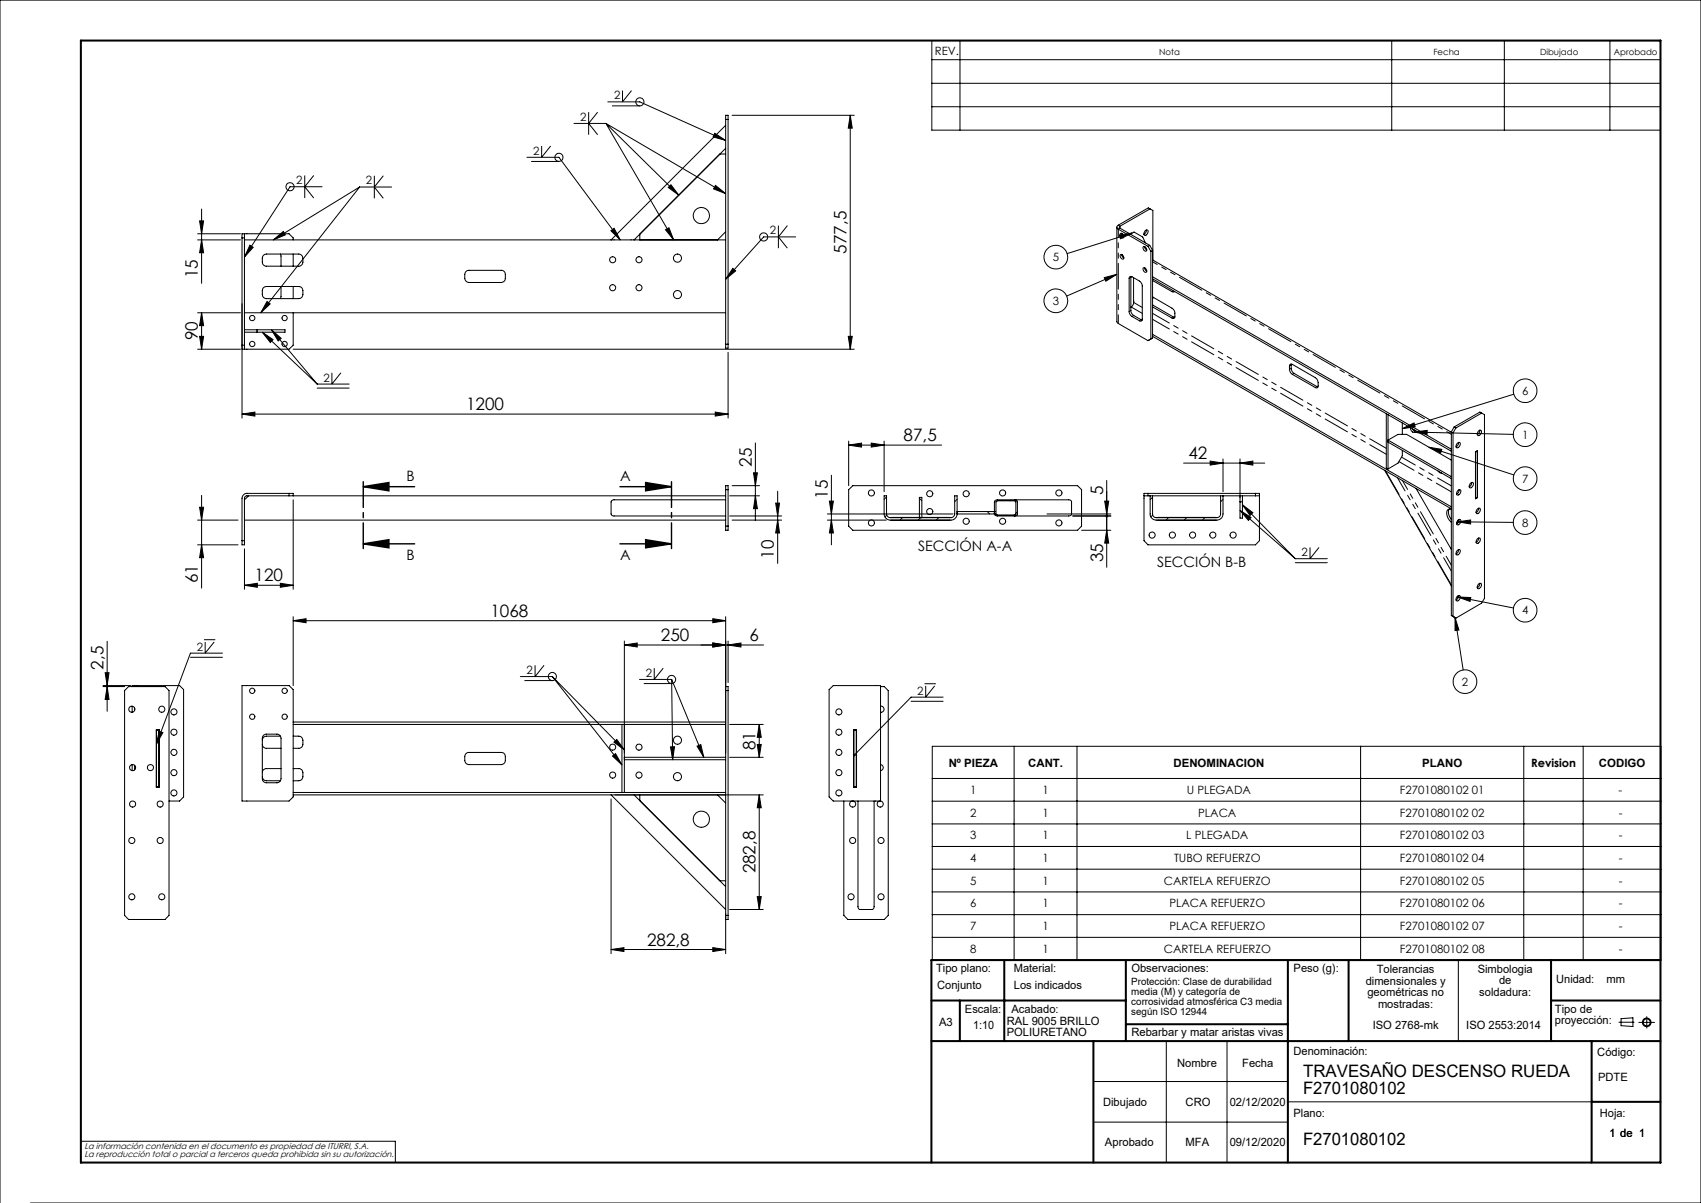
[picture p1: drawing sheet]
<svg xmlns="http://www.w3.org/2000/svg" width="420mm" height="297mm" viewBox="0 0 420 297" stroke-linecap="round" stroke-linejoin="round" font-family="sans-serif">
<g fill="none" stroke="#000" stroke-width=".25">
<path d="M230.1 10h179.9v22.1h-179.9zM230.1 14.7h179.9M237 10v22.1M343.6 10v22.1M371.4 10v22.1M397.5 10v22.1M130.1 38.8h7.9l15.1 20.4M131.2 39.9h6.8M133.7 36.1v2.7l2.3-2.7M141.7 30.5h7.9M145.3 27.7v5.6M147.6 27.7l-2.3 2.8 2.3 2.8"/>
<path d="M149.6 30.5l18 17.7M149.6 30.5l29.6 17.3M149.6 30.5l16.7 28.7M150.1 25.1h7.9l21.2 9.6M151.2 26.1h6.8M153.7 22.4v2.7l2.2-2.7M176.5 32.9l2.7 1.8-3.1-.9zM177.8 38h1.4M179.2 28.5h.6v57.5h-.6zM179.2 36.6l-22.6 22.6M179.2 30.9l-28.3 28.3M179.2 29.5h.6"/>
<path d="M180.8 28.5h30.1M209.9 28.5l.5 3.1h-1zM209.9 28.5v57.7M230.1 20.6h179.9M230.1 26.3h179.9M48.8 59.2h10.6M48.8 57.7h10.6M49.3 54.5h1l-.5 3.2zM49.8 51.6v18.4M49.8 59.2l.5 3.2h-1zM59.8 58.7h.6M60.4 57.7h11l1 1v.5"/>
<path d="M60.4 57.7v28.5M60.4 57.7h-.6v45.5M60.4 59.2h90.5M67.5 59.2l2.5-2.1 .4 .9zM75.2 43.3v5.6M77.5 43.3l-2.3 2.8 2.3 2.8M79.5 46.1h-7.9l-11.2 17.4M88.8 46.2h7.9M88.8 46.2l-24.4 31M88.8 46.2l-21.3 13M92.4 43.4v5.6M94.7 43.4l-2.3 2.8 2.3 2.8"/>
<path d="M150.8 57l.8-.6 1.5 2.8zM150.9 59.2h5.7M156.6 59.2h22.6M158 57.8v1.4M164.3 56.7l.9-.5 1.1 3zM165 46.3l.7-.7 1.9 2.6zM176.7 45.8l2.5 2-3-1.2zM179.2 57.2l-2 2M192.2 55.7v5.6M194.4 55.7l-2.2 2.8 2.2 2.8M196.5 58.5h-7.9l-9.4 10.4M275.8 56.1v23.4l7.7 4.6"/>
<path d="M276.4 58l3.1-.5-2.9 1.4zM276.6 57.6a.65 .65 0 0 1 .8 .4 .65 .65 0 0 1-.2 .8l-.3-.2a.74 .74 0 0 1-.3-1zM277 57.6l.2 .6 .3 .3M279.1 57.8l.9-.5 2.2 1.2 .6 1.5M279.5 57.5l-16 5.1M282.7 57.1a.46 .46 0 0 1 .7-.3 .46 .46 0 0 1 0 .8 .47 .47 0 0 1-.4 .5 .47 .47 0 0 1-.6-.3zM283.1 56.8l-.2 .7-.5 .4M284 51.6l-.5-.3-7.4 4.3a.52 .52 0 0 0-.3 .5 .52 .52 0 0 0 .3 .5l7.4 4.2M284 51.6l-7.6 4.4 .1 .3 7.4 4.3M284 51.6l.7 .4v12.2M48.8 77.2h10.6M49.8 77.2v9"/>
<path d="M49.8 77.2l.5 3.2h-1zM60.4 77.2h118.8M61.7 60.5l.8 .6-2.1 2.4zM65.1 63l.7-.3h8a1.09 1.09 0 0 1 1 1v1a1.02 1.02 0 0 1-1 1h-8a.96 .96 0 0 1-1-1v-1zM65.1 71l.7-.3h8a1.02 1.02 0 0 1 1 1v1a1.02 1.02 0 0 1-1 1h-8a.96 .96 0 0 1-1-1v-1zM65.9 74.4l.8 .6-2.3 2.2zM69.3 62.7l.1 3M69.4 70.7l-.1 3M72.4 77.2v8l-1 1h-11M72.4 62.7v3M72.4 70.7v3M115.2 66.9l.4-.2h8.2a.96 .96 0 0 1 1 1v1a1.02 1.02 0 0 1-1 1h-8a1.09 1.09 0 0 1-1-1v-1.2z"/>
<path d="M180.9 66.2l.7 .7-2.4 2zM272.7 68.5l3.1-.8-2.8 1.7zM275.8 67.7l-12.4 5.4M276.6 63a.66 .66 0 0 1 .8 .1 .66 .66 0 0 1 0 .9 .81 .81 0 0 1-.8-1zM277 62.9l.2 .5 .3 .3M277 62.9h.1M277.1 62.9h-.1M278.9 68.4l.6-.1 1.8 1.1 .6 .7 .1 8.7a.44 .44 0 0 1-.2 .4 .44 .44 0 0 1-.5 0l-2.1-1.3-.4-.6zM279.3 68.3v8.7l.6 .9 2.1 1.2M279.9 74.3a1.64 1.64 0 0 1-.7 1.5M279.9 68.6v5.8M282.3 66.1a.68 .68 0 0 1 .7 .4 .68 .68 0 0 1 0 .7l-.6-.2z"/>
<path d="M282.4 60.9l.5 .2a.5 .5 0 0 1 .3 .5 .5 .5 0 0 1-.4 .4l-.5-.5zM282.6 60.9l.2 .4 .3 .4M282.6 66.1l.2 .5 .3 .4M283.5 60.8l.7 1.3M283.9 60.6l-.4 .2M283.9 60.6l.7 1.2M284.2 62.1v21.6l.4-.3M284.6 73.3l4.8 2.8a1.38 1.38 0 0 1 .7 1.2v.8a.41 .41 0 0 1-.2 .5 .41 .41 0 0 1-.5-.1l-4.8-2.7M284.6 69.2l4.8 2.8 .4 .1 .2-.1M284.6 75.3l5.5 3.1M284.6 64.2l73.8 42.5M284.6 61.8l-.4 .3"/>
<path d="M284.6 61.8v21.6M284.6 68.8l73.8 42.6M284.6 68.3l73.8 42.6M284.7 73.4l-.1 .3M48.8 86.2h10.6M49.3 83h1l-.5 3.2zM59.8 86.2h.6M59.8 85.2h.6M60.4 81.4h10v.6h-10M63.5 81.4v.6M64.8 82l2.6 1.9-.7 .7zM64.8 82l13.5 12.8"/>
<path d="M67 81.4l2.4 2.1-.7 .7zM67 81.4l11.3 13.4M72.4 86.2h138.5M78.3 94.8h7.9M78.3 95.8h7.9M82 92v2.8l2.2-2.8M179.2 85h.6M179.8 87v16.2M209.4 83h1l-.5 3.2zM283.9 83.9l-.4 .2M284.6 83.4l-1.1 .7M284.6 83l73.8 42.6"/>
<path d="M284.6 82.5l73.8 42.6M318.6 89.9l.5 .1 5.7 3.2 .6 .9 .1 1.2a.42 .42 0 0 1-.2 .4 .42 .42 0 0 1-.5 0l-5.9-3.4-.3-.4-.2-.7v-.8zM318.8 89.9l.1 1.4 .5 .8 6 3.4M373.8 97.3l-27.5 8.5M59.8 102.2l3.1-.5v1zM59.8 102.2h120M176.6 101.7l3.2 .5-3.2 .5zM179.2 119.9h.6v11h-.6zM180.8 119.9h6.7M186.1 116.7h.9l-.5 3.2zM186.5 109.4v19.1M205.3 117.3v17.2"/>
<path d="M209.5 109.9l3.2-.5v1zM209.5 108.9v11M209.5 109.9h23M215.1 109.4l3.2 .5-3.2 .5zM218.3 108.9v12.5M273.3 118.6v21.4M292.2 114.3h20.1M298.8 113.8l3.2 .5-3.2 .5zM302 113.3v8.1M306.2 114.3l3.2-.5v1zM306.2 113.3v14.6h.6v-5.5M341.9 116.1l16.5 28.5"/>
<path d="M342.3 102.1v13.4l.4 .3M342.7 102.4v13.4M342.7 109.1l15.7 9.1M346.3 104.4v2.8M346.3 111.2v1.3l-1.1 1.8-2.5 1.5M346.3 105.8l2.8-1.4 .3 1zM348.3 105.6l.1 .6a.47 .47 0 0 0 .4 .5 .47 .47 0 0 0 .5-.3v-.2M348.8 105.9l.5 .6M349.2 106.7l3.2-.4v.9zM349.2 106.7l24.5 .5M352.8 110.4l3.2 .5-.3 1zM352.8 110.4l21 6.9"/>
<path d="M355.1 116.3l.4 .4 .5 .1M358.4 113.6l-11.1-6.4h-2.1l-2.5 1.5 15.7 9M358.4 106.6l.4 .3M358.4 106.6v45.3M358.8 106.9v45.3l-.4-.3M359.1 105.4l-.7 1.2M359.1 105.4l.4 .3M359.5 105.7l-.7 1.2M359.9 109.4a.42 .42 0 0 1 .6-.1 .42 .42 0 0 1 0 .6l-.1 .3a.46 .46 0 0 1-.7 .3 .46 .46 0 0 1-.1-.7zM360.2 109.2l-.3 .8-.4 .3M363.1 119.3a.42 .42 0 0 1 .6-.1 .42 .42 0 0 1 0 .6v.1a.47 .47 0 0 1-.4 .5 .47 .47 0 0 1-.5-.3zM363.4 119.1l-.2 .7-.4 .4"/>
<path d="M364.3 111.5l.5-.2v11.6l-.5 .3zM364.3 111.6h.1M364.7 111.3l.1 .1M364.8 111.4l-.5 .2M364.8 111.4v11.4M365 106.5a.47 .47 0 0 1 .7-.2 .47 .47 0 0 1 0 .7 .49 .49 0 0 1-.4 .5 .49 .49 0 0 1-.6-.3zM365.4 106.2l-.1 .6-.6 .5M365.8 102l.7 .4v45.3l-.7 1.2-6.3 3.7M365.8 102l-6.3 3.7M365.8 102l-.4-.3-6.3 3.7M48.8 128.4h10M48.8 134.5h10"/>
<path d="M49.3 125.2h1l-.5 3.2zM49.8 134.5l.5 3.2h-1zM49.8 122.3v22.9M59.8 133.5h.6M60.4 128.4h118.8M60.4 135.5v10M61.4 122.4l-1 1M71.4 121.8v.6M72.4 122.4v-.6h-11.4a1.25 1.25 0 0 0-1.2 1.2v11.5h.6v-11.5l.1-.3 .4-.3h118.3M72.4 123.4v22.1M179.2 123.4h-27.7l-.4 .2-.2 .3v3l.2 .3 .4 .2h27.7M179.2 129.9h.6"/>
<path d="M179.2 120.9h.6M180.2 127.4h12.8M180.2 122.4h7.3M180.8 128.4h12.2M186.5 122.4l.5 3.2h-.9zM191.5 124.2h1l-.5 3.2zM192 128.4l.5 3.2h-1zM192 121.3v17.8M204.3 128.4h14.5M204.3 126.9h31M204.8 123.7h1l-.5 3.2zM205.3 128.4l.5 3.2h-1z"/>
<path d="M209.5 120.9l1.1-1h55.5l1 1v9l-1 1h-55.5l-1.1-1zM218.3 122.4h.6v4.5a.97 .97 0 0 0 .9 .9h15a.97 .97 0 0 0 .9-.9v-4.5h.6v4.5a1.57 1.57 0 0 1-1.5 1.5h-15a1.57 1.57 0 0 1-1.5-1.5zM218.9 122.7l-.6 .6M218.9 127.2l-.4 .4M220.2 128.4h14.2M222.8 127.8l-.6 .6M227 127.5l.3 .3-.6 .6M227 123l.6 .6M227 127.8v-5h.6v5M227 127.7l-6.8 .1M227.6 127.7l6.8 .1M231.8 127.8l-.6 .6"/>
<path d="M236.3 123.3l-.6 .6M236.3 126.9h9.2M236.3 126.3h9.2M243.8 126.3l.6 .6M245.5 126.9h.1M245.5 126.3h.1M245.6 123.6l.6-.2h17.8l.6 .4v3.2l-.6 .4h-17.9l-.4-.2-.2-.3zM245.9 123.9l.4-.3 4.4 .1 .1 .1v3.2l-.2 .1h-4.6zM246 127l-.2 .3M249.7 123.4l-.3 .2M250.4 127.1l-.2 .3M250.5 123.4a.63 .63 0 0 1 .7 .5v3.1l-.3 .3-.4 .1"/>
<path d="M251.2 126.3l-.4 .4M258.5 126.9h15.8M267.1 130.9h7.2M272.8 123.7h1l-.5 3.2zM273.3 130.9l.5 3.2h-1zM274.3 127.4h-9.4M282.5 122.4v11.1l1 1h26.5l1-1v-11.1M282.5 122.4h28.5M282.5 122.4v-.6h28.5v.6M283.5 121.8v.6M284 122.4v4.5a1.49 1.49 0 0 0 1.5 1.5h15a1.56 1.56 0 0 0 1.5-1.5v-4.5M284.6 122.4v4.5a.9 .9 0 0 0 .9 .9h15a.97 .97 0 0 0 .9-.9v-4.5"/>
<path d="M284.6 122.8l-.6 .6M284.6 127.2l-.4 .4M285.9 128.4h14.2M285.9 127.8h14.2M288.5 127.8l-.6 .6M293 127.8l-.6 .6M297.5 127.8l-.6 .6M302 123.3l-.6 .6M306.2 123.9h.6M306.2 126l2.7 1.7-.6 .8zM306.2 126l13.6 11.9M306.8 124.6l2.6 2-.8 .6z"/>
<path d="M306.8 124.6l13 13.3M310 121.8v.6M319.8 137.9h7.9M319.8 138.9h7.9M323.5 135.1v2.8l2.2-2.8M349.6 120.6l8.8 15M357.9 125.7a2.3 2.3 0 0 0 .5 2.5M358.4 125.7a.92 .92 0 0 0-1.1 .3 .92 .92 0 0 0 0 1.1l.2 .7 .9 1.1M359.8 129l-.1 .1M359.9 135.9a.41 .41 0 0 1 .6-.2 .41 .41 0 0 1 0 .6l-.1 .4a.47 .47 0 0 1-.7 .3 .47 .47 0 0 1-.1-.8zM359.9 128.5a.46 .46 0 0 1 .7-.2 .46 .46 0 0 1 0 .8 .47 .47 0 0 1-.4 .5 .47 .47 0 0 1-.5-.3zM359.9 128.8l3.2-.4v1z"/>
<path d="M359.9 128.8l13.8 .2M360 121.1a.42 .42 0 0 1 .6-.1 .42 .42 0 0 1 0 .6l-.1 .3a.46 .46 0 0 1-.7 .3 .46 .46 0 0 1-.1-.7zM360 128.4l-.3 .8M360.2 135.7l-.3 .7-.4 .4M360.3 120.9l-.2 .7-.4 .4M360.3 128.3l-.2 .7-.4 .3M364.3 123h.1M364.7 125.8a.47 .47 0 0 1 .7-.3 .47 .47 0 0 1 0 .8l-.1 .1a.49 .49 0 0 1-.8 .3 .49 .49 0 0 1 .1-.8zM364.7 122.8l.1 .1M364.8 122.8l-.5 .2M364.8 133a.46 .46 0 0 1 .7 0 .46 .46 0 0 1-.1 .7l-.1 .1a.46 .46 0 0 1-.7 .3 .46 .46 0 0 1 0-.7zM365.1 125.5l-.2 .7-.4 .3"/>
<path d="M365.1 132.8l-.2 .8-.4 .3M26.5 158.3v17.3M50.4 157.9h2.8M50.7 158.5v2.8l2.2-2.8M60.4 144.5l3.1-.5v1zM60.4 144.5h12M69.2 144l3.2 .5-3.2 .5zM72.4 153.2l3.2-.5v1zM72.4 152.3v17M72.4 153.2h106.8M154.2 159.2l3.1-.5v1zM154.2 158.3v37.3"/>
<path d="M176 158.7l3.2 .5-3.2 .5zM176 152.7l3.2 .5-3.2 .5zM179.2 152.3v83.1M179.8 159.2l3.2-.5v1zM179.8 158.3v10.2M188.5 159.2h-34.3M358.4 151.9l1.1 .7M359.1 152.4l.4 .2M359.3 152.5l.9 3-.9 .2zM359.3 152.5l2 12.9M359.8 147.2l.2 .4M359.9 147.2a.44 .44 0 0 1 .6 0 .44 .44 0 0 1-.1 .6 .47 .47 0 0 1-.3 .6 .47 .47 0 0 1-.6-.4z"/>
<path d="M359.9 147.4l3.2 .1-.1 1zM359.9 147.4l13.8 2.7M360.2 147l-.3 .7-.4 .4M365.1 144.2a.46 .46 0 0 1 .7-.1 .46 .46 0 0 1-.1 .7l-.1 .2a.45 .45 0 0 1-.7 .3 .45 .45 0 0 1-.1-.7zM365.4 144l-.1 .6-.6 .5M25.4 169.5h5.4M25.4 169.3h6.8M26 166.1h.9l-.4 3.2zM26.5 169.5l.4 3.2h-.9zM30.8 170.5l1-1h8.9l1 1v55.5l-1 1h-8.9l-1-1zM32.6 174.4v1.5M33.2 169.3h11.1l1 .9v26.5l-1 1.1h-2.6"/>
<path d="M33.2 169.3h-.6v.2M33.2 169.3v.2M33.2 174.8v.6M47 162.3h7.9M54.9 161.3h-7.9l-8.4 22.4M59.8 169.3h11.6l1 .9v26.5l-1 1.1h-11.6zM72.4 178.9h106.8M72.4 178.3h106.8M128.5 167h7.9M129.6 168h6.8M132.1 164.2v2.8l2.2-2.8M136.4 167l17.2 21.8"/>
<path d="M136.4 167l17.8 18.1M153.6 178.9v16.7M157.9 167.7h7.9M159 168.8h6.8M161.5 165v2.7l2.3-2.7M165.8 167.7l.3 19.9M165.8 167.7l8 19.3M179.2 169.5h.6v57.5h-.6M179.2 170.5h.6M180.2 178.9h8.3M187.5 178.9v8.1M187.5 178.9l.5 3.1h-1z"/>
<path d="M204.7 170.2l1-.9h11.7v28.5h-11.7l-1-1.1zM217.4 174.4a.75 .75 0 0 1 .9 .7 .75 .75 0 0 1-.9 .8M217.4 169.5h.9l1 1v55.5l-1 1h-9l-.9-1v-28.2M225 173.1h7.9M228.3 168.8h2.8M228.6 169.3v2.8l2.2-2.8M232.9 172.1h-7.9l-14 14.3M32.6 188.8v1.4M33.2 188.9v1.2M38.6 187h.1M38.6 187.6h.1M38.6 180.2h.7v14.1h-.7z"/>
<path d="M38.6 180.3h.1M38.6 194.2h.6M38.6 180.3h.6M38.6 194.2h.1M38.6 180.2v14.1M39.2 180.2v14.1M39.3 180.5l.9 .4-1.6 2.8zM64.8 191.8a.96 .96 0 0 0 1 1h3.5M64.8 183.8a.96 .96 0 0 0 1 .9h3.6M65.1 181.5l.5-.2h2.8a1.02 1.02 0 0 1 1 .9v10.1a1.02 1.02 0 0 1-1 .9h-2.6a.96 .96 0 0 1-1-.9v-10.1zM69.3 181.7h-3.5a.96 .96 0 0 0-1 1M69.4 189.8h-3.6a.96 .96 0 0 0-1 .9"/>
<path d="M72.4 189.8h1.4a1.02 1.02 0 0 1 1 .9v1.1a1.02 1.02 0 0 1-1 1h-1.4M72.4 181.7h1.4a1.02 1.02 0 0 1 1 1v1.1a1.02 1.02 0 0 1-1 .9h-1.4M72.4 196.2h116.1M72.4 195.6h106.8M114.9 186.2l.7-.4h8.2a.96 .96 0 0 1 1 1v.9a1.02 1.02 0 0 1-1 1.1h-8a1.09 1.09 0 0 1-1-1.1zM150.9 196.2l28.3 28.3M150.9 197.2v38.2M151.2 186.7l.8-.6 1.6 2.7zM151.6 183.2l.7-.6 1.9 2.5zM154.2 187h25M154.2 187.6h25M156.6 196.2l22.6 22.7"/>
<path d="M158 196.2v1.5l19.8 19.7h1.4M165.6 184.4h.9l-.4 3.2zM172.1 184.2l.9-.4 .8 3.2zM177.2 196.2l2 2.1M180.2 187h8.3M187 183.8h1l-.5 3.2zM187.5 196.2v28.3M187.5 196.2l.5 3.2h-1zM210.8 180.2h.7v14.1h-.7zM210.8 194.2h.6M210.8 180.3h.6M211.4 194.2h.1"/>
<path d="M211.4 180.2v14.1M211.5 180.3h-.1M211.8 197.8v26.1l.5 .6h3a.63 .63 0 0 0 .5-.7v-26M217.4 188.8a.74 .74 0 0 1 .7 .7 .74 .74 0 0 1-.7 .7M230.2 184.3h179.9v52.7h-179.9zM230.2 192.2h179.9M230.2 197.8h179.9M250.4 184.3v52.7M265.9 184.3v52.7M336 184.3v52.7M376.2 184.3v52.7M390.9 184.3v52.7"/>
<path d="M230.2 203.4h179.9M230.2 209h179.9M230.2 214.6h179.9M150.9 234.4l3.2-.4v.9zM150.9 234.4h28.3M176 234l3.2 .4-3.2 .5zM179.2 226h.6M180.2 224.5h8.3M187 221.4h1l-.5 3.1zM230.2 220.2h179.9M230.2 225.8h179.9M230.2 231.4h179.9"/>
<path d="M360.1 237v20M288 257v30M303 257v30M399.7 252.4h3.8M400.3 251.5l2.9-.2v2.1l-2.9-.2zM404.6 252.4h4M406.6 251v2.8M270 267h48M270 277h48M318 272h75M0 297v-297h420v297h-412.5M20 281.8h77.6v5.2"/>
<circle cx="138" cy="38.8" r="1.01"/>
<circle cx="158" cy="25.2" r="1.01"/>
<circle cx="71.6" cy="46.1" r="1.01"/>
<circle cx="173.2" cy="53.2" r="2"/>
<circle cx="188.5" cy="58.5" r="1"/>
<circle cx="62.3" cy="78.5" r=".64"/>
<circle cx="70.3" cy="78.5" r=".64"/>
<circle cx="151.3" cy="71" r=".76"/>
<circle cx="151.3" cy="64.1" r=".76"/>
<circle cx="157.8" cy="71" r=".74"/>
<circle cx="157.8" cy="64.1" r=".74"/>
<circle cx="167.3" cy="63.7" r="1"/>
<circle cx="167.3" cy="72.7" r="1"/>
<circle cx="260.7" cy="63.5" r="2.92"/>
<circle cx="260.7" cy="74.3" r="2.93"/>
<circle cx="62.3" cy="84.9" r=".63"/>
<circle cx="70.3" cy="84.9" r=".63"/>
<circle cx="376.6" cy="96.5" r="2.92"/>
<circle cx="376.6" cy="118.2" r="2.92"/>
<circle cx="376.6" cy="107.3" r="2.93"/>
<circle cx="215.1" cy="121.7" r=".76"/>
<circle cx="215.2" cy="129.1" r=".74"/>
<circle cx="229.6" cy="126.3" r=".76"/>
<circle cx="229.6" cy="121.9" r=".76"/>
<circle cx="238.6" cy="128.7" r=".75"/>
<circle cx="238.6" cy="121.9" r=".75"/>
<circle cx="247.6" cy="121.7" r=".76"/>
<circle cx="247.6" cy="128.7" r=".74"/>
<circle cx="261.5" cy="121.7" r=".76"/>
<circle cx="261.5" cy="129.1" r=".74"/>
<circle cx="284.5" cy="132.1" r=".74"/>
<circle cx="289.5" cy="132.1" r=".75"/>
<circle cx="294.5" cy="132.1" r=".74"/>
<circle cx="299.5" cy="132.1" r=".74"/>
<circle cx="304.5" cy="132.1" r=".75"/>
<circle cx="376.6" cy="129" r="2.92"/>
<circle cx="376.6" cy="150.7" r="2.92"/>
<circle cx="32.5" cy="175.1" r=".74"/>
<circle cx="39.9" cy="175.1" r=".74"/>
<circle cx="43" cy="175.7" r=".74"/>
<circle cx="62.3" cy="170.6" r=".66"/>
<circle cx="62.3" cy="176.9" r=".66"/>
<circle cx="70.3" cy="170.6" r=".64"/>
<circle cx="70.3" cy="176.9" r=".64"/>
<circle cx="136.4" cy="167" r=".99"/>
<circle cx="165.8" cy="167.7" r="1.01"/>
<circle cx="207.1" cy="175.7" r=".74"/>
<circle cx="361.7" cy="168.3" r="2.92"/>
<circle cx="32.8" cy="189.5" r=".74"/>
<circle cx="32.8" cy="198.5" r=".74"/>
<circle cx="37.1" cy="189.5" r=".76"/>
<circle cx="39.5" cy="198.5" r=".76"/>
<circle cx="43" cy="180.8" r=".74"/>
<circle cx="43" cy="195.7" r=".74"/>
<circle cx="43" cy="190.7" r=".74"/>
<circle cx="43" cy="185.8" r=".74"/>
<circle cx="151.3" cy="184.4" r=".76"/>
<circle cx="151.3" cy="191.4" r=".77"/>
<circle cx="157.8" cy="184.5" r=".74"/>
<circle cx="157.8" cy="191.4" r=".76"/>
<circle cx="167.3" cy="191.7" r="1"/>
<circle cx="167.3" cy="182.8" r="1"/>
<circle cx="207.1" cy="195.7" r=".74"/>
<circle cx="207.1" cy="180.8" r=".74"/>
<circle cx="207.1" cy="190.7" r=".74"/>
<circle cx="207.1" cy="185.8" r=".74"/>
<circle cx="210.5" cy="198.5" r=".74"/>
<circle cx="217.3" cy="198.5" r=".74"/>
<circle cx="32.5" cy="207.5" r=".74"/>
<circle cx="39.5" cy="207.5" r=".76"/>
<circle cx="173.2" cy="202.3" r="2"/>
<circle cx="210.5" cy="207.5" r=".74"/>
<circle cx="217.5" cy="207.5" r=".74"/>
<circle cx="32.5" cy="221.4" r=".74"/>
<circle cx="39.9" cy="221.4" r=".74"/>
<circle cx="210.1" cy="221.4" r=".74"/>
<circle cx="217.5" cy="221.4" r=".74"/>
<circle cx="406.6" cy="252.4" r=".86"/>
<circle cx="406.6" cy="252.4" r="1.07"/>
</g>
<g fill="none" stroke="#000" stroke-width=".5">
<path d="M20 10h390v277h-390zM248 237v20M278 237v20M318 237v50M333 237v20M383 237v20M410 237h-180v50M230 257h180M230 247h48M237 247v10M270 257v30M278 252.9h40"/>
<path d="M383 247h27M393 257v30M393 272h17"/>
</g>
<path d="M159.4 119.1l6.4 1.1-6.4 1zM89.7 120.2l6.3-1.1v2.1zM89.7 134.3l6.3-1.1v2.1zM89.7 120.2h12.7M89.7 134.3h12.7M153.1 120.2h12.7M153.1 134.3h12.7M159.4 133.2l6.4 1.1-6.4 1z" fill="none" stroke="#000" stroke-width=".35"/>
<path d="M89.7 118.1v18.1M165.8 118.1v18.1" fill="none" stroke="#000" stroke-width=".35" stroke-dasharray="6.3 1.3 1.3 1.3" stroke-dashoffset="-.8"/>
<g fill="#000">
<path d="M49.8 59.2l.5 3.2h-1zM49.3 54.5h1l-.5 3.2z"/>
<path d="M49.8 77.2l.5 3.2h-1zM49.3 83h1l-.5 3.2z"/>
<path d="M209.4 83h1l-.5 3.2zM209.9 28.5l.5 3.1h-1z"/>
<path d="M59.8 102.2l3.1-.5v1zM176.6 101.7l3.2 .5-3.2 .5z"/>
<path d="M215.1 109.4l3.2 .5-3.2 .5zM209.5 109.9l3.2-.5v1z"/>
<path d="M306.2 114.3l3.2-.5v1zM298.8 113.8l3.2 .5-3.2 .5z"/>
<path d="M49.3 125.2h1l-.5 3.2zM49.8 134.5l.5 3.2h-1zM191.5 124.2h1l-.5 3.2zM192 128.4l.5 3.2h-1zM186.1 116.7h.9l-.5 3.2zM186.5 122.4l.5 3.2h-.9z"/>
<path d="M89.7 120.2l6.3-1.1v2.1zM89.7 134.3l6.3-1.1v2.1z"/>
<path d="M159.4 119.1l6.4 1.1-6.4 1zM159.4 133.2l6.4 1.1-6.4 1z"/>
<path d="M204.8 123.7h1l-.5 3.2zM205.3 128.4l.5 3.2h-1zM272.8 123.7h1l-.5 3.2zM273 127.2a.33 .33 0 0 0 .2 .5 .33 .33 0 0 0 .4-.3 .33 .33 0 0 0-.3-.3v.3v-.3z"/>
<path d="M273.1 127.1l-.2 .2 .1 .3 .3 .1v-.3v.3l.2-.1 .1-.4zM273.3 130.9l.5 3.2h-1z"/>
<path d="M72.4 153.2l3.2-.5v1zM176 152.7l3.2 .5-3.2 .5z"/>
<path d="M154.2 159.2l3.1-.5v1zM176 158.7l3.2 .5-3.2 .5z"/>
<path d="M179.8 159.2l3.2-.5v1zM176 158.7l3.2 .5-3.2 .5z"/>
<path d="M26.5 169.5l.4 3.2h-.9zM26 166.1h.9l-.4 3.2z"/>
<path d="M151.2 186.7l.8-.6 1.6 2.7zM151.6 183.2l.7-.6 1.9 2.5zM165.6 184.4h.9l-.4 3.2zM172.1 184.2l.9-.4 .8 3.2zM346.3 105.8l2.8-1.4 .3 1zM349.2 106.7l3.2-.4v.9zM352.8 110.4l3.2 .5-.3 1zM359.9 128.8l3.2-.4v1zM359.9 147.4l3.2 .1-.1 1zM359.3 152.5l.9 3-.9 .2zM272.7 68.5l3.1-.8-2.8 1.7zM276.4 58l3.1-.5-2.9 1.4zM150.8 57l.8-.6 1.5 2.8zM176.5 32.9l2.7 1.8-3.1-.9zM165 46.3l.7-.7 1.9 2.6zM176.7 45.8l2.5 2-3-1.2zM164.3 56.7l.9-.5 1.1 3zM180.9 66.2l.7 .7-2.4 2zM61.7 60.5l.8 .6-2.1 2.4zM67 81.4l2.4 2.1-.7 .7zM64.8 82l2.6 1.9-.7 .7zM65.9 74.4l.8 .6-2.3 2.2zM67.5 59.2l2.5-2.1 .4 .9zM210.7 186.2v.5l.3-.3-.3 .3a.32 .32 0 0 0 .5-.1 .32 .32 0 0 0 0-.4 .32 .32 0 0 0-.5 0zM306.2 126l2.7 1.7-.6 .8zM306.8 124.6l2.6 2-.8 .6zM39.3 180.5l.9 .4-1.6 2.8z"/>
<path d="M187 183.8h1l-.5 3.2zM187.5 178.9l.5 3.1h-1z"/>
<path d="M176 234l3.2 .4-3.2 .5zM150.9 234.4l3.2-.4v.9zM69.2 144l3.2 .5-3.2 .5zM60.4 144.5l3.1-.5v1z"/>
<path d="M187 221.4h1l-.5 3.1zM187.5 196.2l.5 3.2h-1z"/>
</g>
<path d="M358.4 141l-13.4-23.1" fill="none" stroke="#000" stroke-width=".25" stroke-dasharray="6.3 1.3 1.3 1.3 1.3 1.3" stroke-dashoffset="2.5"/>
<path d="M358.4 139.5l-12.1-20.9" fill="none" stroke="#000" stroke-width=".25" stroke-dasharray="6.3 1.3 1.3 1.3 1.3 1.3" stroke-dashoffset="3.8"/>
<g fill="none" stroke="#000" stroke-width=".25" stroke-dasharray="6.3 1.3 1.3 1.3 1.3 1.3">
<path d="M276.1 55.6l.4 .2M276.5 56.3l-.4 .3M276.5 55.8v.5M278.8 76.9l.4-.3M279.2 68.5l-.4 .2M279.9 77.9l-.4 .2M279.9 74.7l2.2 1.2M281.4 79.2l.4-.3M282.1 77.4l-2.8-1.6M289.4 72l.4-.2M289.4 78.5l.4-.2M318.4 91.2l.4-.3"/>
<path d="M318.8 90.1l-.4 .3M319.5 92.2l-.4 .2M324.8 95.7l.4-.3M360.1 121l.2 .1M360.1 147.4l-.2-.3"/>
</g>
<path d="M358.4 144.4l-16.3-28.2" fill="none" stroke="#000" stroke-width=".25" stroke-dasharray="6.3 1.3 1.3 1.3 1.3 1.3" stroke-dashoffset="-.4"/>
<path d="M276.1 79.8v-23.2" fill="none" stroke="#000" stroke-width=".25" stroke-dasharray="6.3 1.3 1.3 1.3 1.3 1.3" stroke-dashoffset="4.2"/>
<path d="M358.4 107.2l-73.8-42.6" fill="none" stroke="#000" stroke-width=".25" stroke-dasharray="6.3 1.3 1.3 1.3 1.3 1.3" stroke-dashoffset="5"/>
<path d="M284.6 77.4l57.7 33.3M342.3 112.2l-57.7-33.3" fill="none" stroke="#000" stroke-width=".25" stroke-dasharray="6.3 1.3 1.3 1.3 1.3 1.3" stroke-dashoffset="1.6"/>
<path d="M346.1 112.9l12.3 7.1" fill="none" stroke="#000" stroke-width=".25" stroke-dasharray="6.3 1.3 1.3 1.3 1.3 1.3" stroke-dashoffset="2.4"/>
<path d="M358.4 121.4l-13-7.4" fill="none" stroke="#000" stroke-width=".25" stroke-dasharray="6.3 1.3 1.3 1.3 1.3 1.3" stroke-dashoffset="2.1"/>
<g font-size="4.2">
<text x="209" y="62.6" transform="rotate(-90 209 62.6)">577,5</text>
<text x="48.9" y="68.8" transform="rotate(-90 48.9 68.8)">15</text>
<text x="48.9" y="84.1" transform="rotate(-90 48.9 84.1)">90</text>
<text x="115.1" y="101.3">1200</text>
<text x="223.1" y="109">87,5</text>
<text x="293.4" y="113.4">42</text>
<text x="185.6" y="115.2" transform="rotate(-90 185.6 115.2)">25</text>
<text x="204.4" y="123.2" transform="rotate(-90 204.4 123.2)">15</text>
<text x="272.4" y="122.1" transform="rotate(-90 272.4 122.1)">5</text>
<text x="191.1" y="137.9" transform="rotate(-90 191.1 137.9)">10</text>
<text x="62.9" y="143.6">120</text>
<text x="272.4" y="138.9" transform="rotate(-90 272.4 138.9)">35</text>
<text x="48.9" y="144" transform="rotate(-90 48.9 144)">61</text>
<text x="121.1" y="152.3">1068</text>
<text x="163.2" y="158.3">250</text>
<text x="185" y="158.3">6</text>
<text x="25.5" y="165.3" transform="rotate(-90 25.5 165.3)">2,5</text>
<text x="186.6" y="185.2" transform="rotate(-90 186.6 185.2)">81</text>
<text x="186.6" y="215.7" transform="rotate(-90 186.6 215.7)">282,8</text>
<text x="159.8" y="233.5">282,8</text>
<text x="321.7" y="265.9">TRAVESAÑO DESCENSO RUEDA</text>
<text x="321.7" y="270.1">F2701080102</text>
<text x="321.7" y="282.8">F2701080102</text>
</g>
<g font-size="3.5">
<text x="100.4" y="118.6">B</text>
<text x="153.1" y="118.6">A</text>
<text x="226.7" y="136.2">SECCIÓN A-A</text>
<text x="100.4" y="138.4">B</text>
<text x="153.1" y="138.4">A</text>
<text x="285.7" y="139.9">SECCIÓN B-B</text>
</g>
<g font-size="2.8">
<text x="230.8" y="13.6">REV.</text>
<text x="143.3" y="29.8">2</text>
<text x="151.6" y="24.5">2</text>
<text x="131.6" y="38.2">2</text>
<text x="73.2" y="45.5">2</text>
<text x="90.3" y="45.5">2</text>
<text x="190.1" y="57.9">2</text>
<text x="259.9" y="64.5">5</text>
<text x="259.9" y="75.2">3</text>
<text x="79.9" y="94.2">2</text>
<text x="375.8" y="97.4">6</text>
<text x="375.8" y="108.3">1</text>
<text x="375.8" y="119.2">7</text>
<text x="375.8" y="130">8</text>
<text x="321.4" y="137.3">2</text>
<text x="375.8" y="151.6">4</text>
<text x="48.6" y="160.6">2</text>
<text x="130" y="166.4">2</text>
<text x="159.5" y="167.1">2</text>
<text x="226.5" y="171.5">2</text>
<text x="361" y="169.3">2</text>
<text x="234.2" y="189.3">Nº PIEZA</text>
<text x="253.9" y="189.3">CANT.</text>
<text x="289.7" y="189.3">DENOMINACION</text>
<text x="351.2" y="189.3">PLANO</text>
<text x="378" y="189.3">Revision</text>
<text x="394.8" y="189.3">CODIGO</text>
<text x="239.5" y="196">1</text>
<text x="257.4" y="196">1</text>
<text x="293" y="196">U PLEGADA</text>
<text x="345.7" y="196">F2701080102 01</text>
<text x="399.7" y="196">-</text>
<text x="239.6" y="201.6">2</text>
<text x="257.4" y="201.6">1</text>
<text x="295.8" y="201.6">PLACA</text>
<text x="345.7" y="201.6">F2701080102 02</text>
<text x="399.7" y="201.6">-</text>
<text x="239.6" y="207.2">3</text>
<text x="257.4" y="207.2">1</text>
<text x="292.9" y="207.2">L PLEGADA</text>
<text x="345.7" y="207.2">F2701080102 03</text>
<text x="399.7" y="207.2">-</text>
<text x="239.6" y="212.8">4</text>
<text x="257.4" y="212.8">1</text>
<text x="289.9" y="212.8">TUBO REFUERZO</text>
<text x="345.7" y="212.8">F2701080102 04</text>
<text x="399.7" y="212.8">-</text>
<text x="239.6" y="218.4">5</text>
<text x="257.4" y="218.4">1</text>
<text x="287.3" y="218.4">CARTELA REFUERZO</text>
<text x="345.7" y="218.4">F2701080102 05</text>
<text x="399.7" y="218.4">-</text>
<text x="239.6" y="224">6</text>
<text x="257.4" y="224">1</text>
<text x="288.7" y="224">PLACA REFUERZO</text>
<text x="345.7" y="224">F2701080102 06</text>
<text x="399.7" y="224">-</text>
<text x="239.6" y="229.6">7</text>
<text x="257.4" y="229.6">1</text>
<text x="288.7" y="229.6">PLACA REFUERZO</text>
<text x="345.7" y="229.6">F2701080102 07</text>
<text x="399.7" y="229.6">-</text>
<text x="231.1" y="239.9">Tipo plano:</text>
<text x="239.6" y="235.3">8</text>
<text x="250.3" y="239.9">Material:</text>
<text x="257.4" y="235.3">1</text>
<text x="279.3" y="239.9">Observaciones:</text>
<text x="287.4" y="235.3">CARTELA REFUERZO</text>
<text x="319.4" y="239.9">Peso (g):</text>
<text x="345.7" y="235.3">F2701080102 08</text>
<text x="399.7" y="235.3">-</text>
<text x="231.4" y="244.1">Conjunto</text>
<text x="250.3" y="244.1">Los indicados</text>
<text x="337.2" y="243.1">dimensionales y</text>
<text x="337.6" y="246">geométricas no</text>
<text x="339.9" y="240.3">Tolerancias</text>
<text x="364.9" y="240.2">Simbologia</text>
<text x="365.3" y="245.9">soldadura:</text>
<text x="370.1" y="243">de</text>
<text x="384.2" y="242.7">Unidad:</text>
<text x="396.7" y="242.7">mm</text>
<text x="238.3" y="250">Escala:</text>
<text x="249.7" y="250">Acabado:</text>
<text x="340.2" y="248.8">mostradas:</text>
<text x="383.9" y="250">Tipo de</text>
<text x="231.9" y="253.4">A3</text>
<text x="240.3" y="254">1:10</text>
<text x="248.6" y="253">RAL 9005 BRILLO</text>
<text x="248.6" y="255.8">POLIURETANO</text>
<text x="279.3" y="255.7">Rebarbar y matar aristas vivas</text>
<text x="338.9" y="254">ISO 2768-mk</text>
<text x="362" y="254">ISO 2553:2014</text>
<text x="383.9" y="252.8">proyección:</text>
<text x="290.6" y="263.3">Nombre</text>
<text x="306.7" y="263.3">Fecha</text>
<text x="319.4" y="260.6">Denominación:</text>
<text x="394.4" y="260.6">Código:</text>
<text x="394.6" y="266.9">PDTE</text>
<text x="272.4" y="273">Dibujado</text>
<text x="292.7" y="273">CRO</text>
<text x="303.6" y="273">02/12/2020</text>
<text x="319.4" y="275.8">Plano:</text>
<text x="395" y="275.8">Hoja:</text>
<text x="397.4" y="280.6">1 de 1</text>
<text x="272.8" y="282.8">Aprobado</text>
<text x="292.7" y="282.8">MFA</text>
<text x="303.6" y="282.8">09/12/2020</text>
</g>
<g font-size="2.5">
<text x="279.3" y="243.1">Protección: Clase de durabilidad</text>
<text x="279.3" y="245.6">media (M) y categoría de</text>
<text x="279.3" y="248.1">corrosividad atmosférica C3 media</text>
<text x="279.3" y="250.5">según ISO 12944</text>
</g>
<g font-size="2.1">
<text x="286.2" y="13.6">Nota</text>
<text x="353.9" y="13.6">Fecha</text>
<text x="380.3" y="13.6">Dibujado</text>
<text x="398.5" y="13.6">Aprobado</text>
<text x="20.8" y="283.7">La información contenida en el documento es propiedad de ITURRI, S.A.</text>
<text x="20.8" y="285.7">La reproducción total o parcial a terceros queda prohibida sin su autorización.</text>
</g>
</svg>
